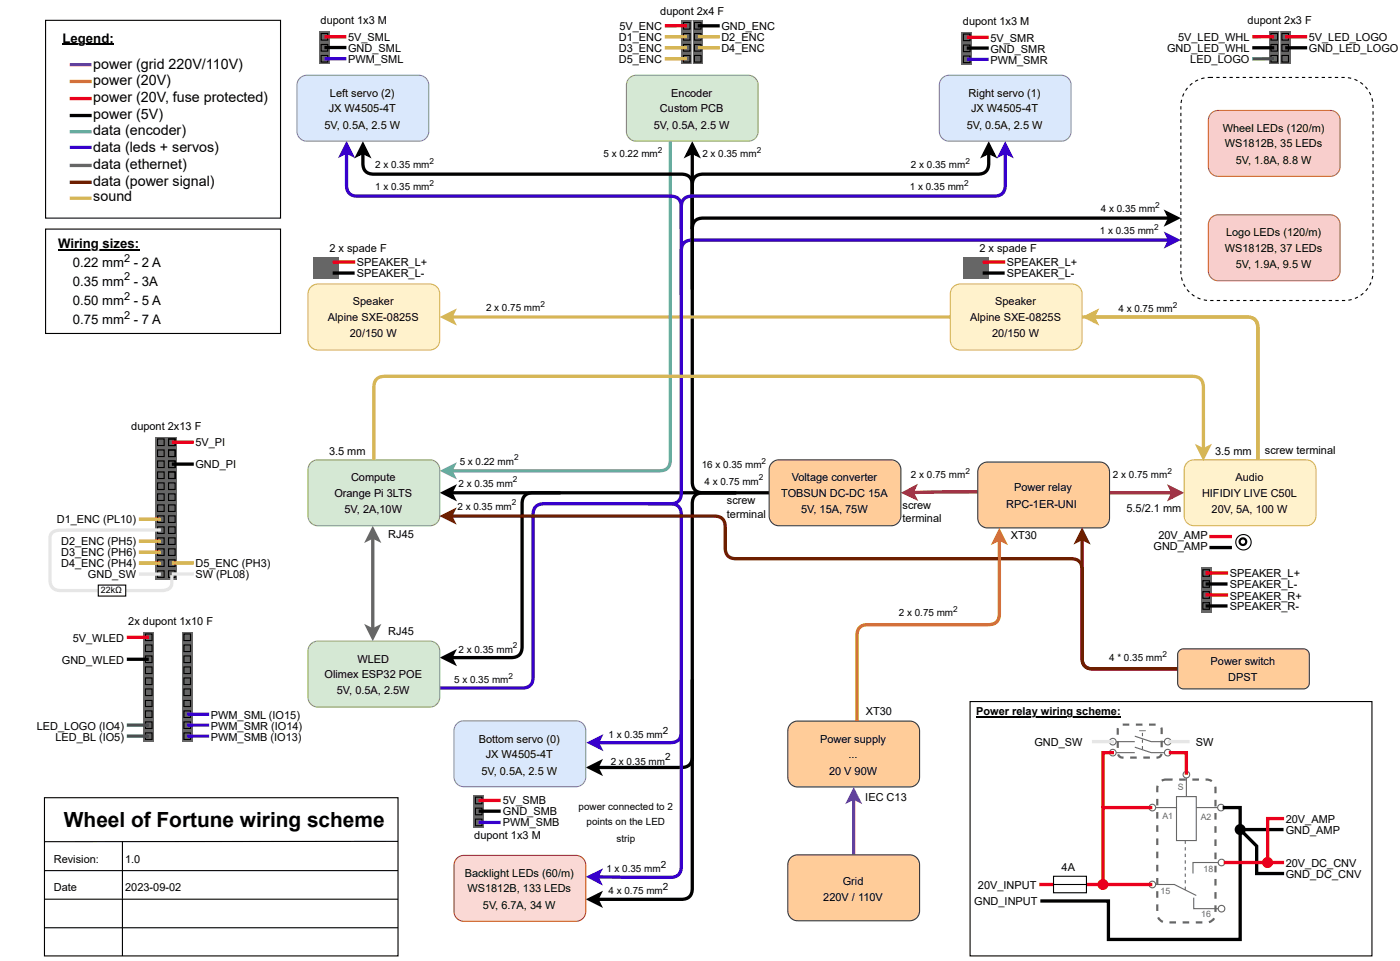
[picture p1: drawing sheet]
<svg xmlns="http://www.w3.org/2000/svg" width="324mm" height="222mm" viewBox="0 0 324 222" stroke-linecap="round" stroke-linejoin="round" font-family="sans-serif">
<path d="M224.2 162h92.8v58.7h-92.8z" fill="none" stroke="#000" stroke-width=".25"/>
<circle cx="286.6" cy="191.6" r="1.27" fill="#000"/>
<g fill="#666">
<path d="M262.5 167.1h1.5v.5h-1.5zM265.5 167.1h1.5v.5h-1.5zM268.1 168.1l.5-.2 .1 1.6h-.5zM268.2 171h.5v1.6h-.5zM267.2 174.7h.1a.81 .81 0 0 0 .9-.7l.5 .1a1.28 1.28 0 0 1-1.5 1.1zM264.2 174.7h1.5v.5h-1.5zM261.2 174.7h1.5v.5h-1.5zM258.1 174.3l.5-.2a.87 .87 0 0 0 1 .6v.5h-.5l-.6-.3zM258 171.2h.5v1.5h-.5zM258.1 168.1l.5 .1-.1 1.5h-.5zM259.4 167.1h1.6v.5h-1.6z"/>
<path d="M272.5 179.8h1.5v.5h-1.5zM275.5 179.8h1.6v.5h-1.6zM278.6 179.8l.9 .1 .7 .3-.3 .4-.5-.2-.8-.1zM280.6 181.7l.5-.1v1.6h-.5zM280.6 184.7h.5v1.5h-.5zM280.6 187.7h.5v1.6h-.5zM280.6 190.8h.5v1.5h-.5zM280.6 193.8h.5v1.6h-.5zM280.6 196.9h.5v1.5h-.5zM280.6 199.9h.5v1.5h-.5zM280.6 203h.5v1.5h-.5zM280.6 206h.5v1.5h-.5zM280.6 209.1h.5v1.5h-.5zM279.3 212.7l.6-.3 .5-.5 .4 .3-1 .9-.4 .1zM276.3 212.7h1.5v.6h-1.5zM273.3 212.7h1.5v.6h-1.5zM270.2 212.7h1.6v.6h-1.6zM267.4 212l.4-.3 .4 .6 .6 .3-.2 .5-.7-.4zM267.2 208.8h.5v1.6h-.5zM267.2 205.8h.5v1.5h-.5zM267.2 202.7h.5v1.6h-.5zM267.2 199.7h.5v1.5h-.5zM267.2 196.7h.5v1.5h-.5zM267.2 193.6h.5v1.5h-.5zM267.2 190.6h.5v1.5h-.5zM267.2 187.5h.5v1.5h-.5zM267.2 184.5h.5v1.5h-.5zM267.3 181.4l.5 .1-.1 1.5h-.5zM268.3 180l.9-.2h1.8v.5h-1.9l-.5 .2z"/>
</g>
<path d="M10.3 184.2h81.7v36.5h-81.7z" fill="#fff"/>
<path d="M10.3 184.2h81.7v36.5h-81.7z" fill="none" stroke="#000" stroke-width=".25"/>
<path d="M10.5 4.7h54.3v45.7h-54.3z" fill="#fff"/>
<g fill="none" stroke="#000" stroke-width=".25">
<path d="M10.5 4.7h54.3v45.7h-54.3z"/>
<circle cx="287.3" cy="125.2" r="1.78"/>
</g>
<path d="M225.9 113.6l-15.2 .1" fill="none" stroke="#a50040" stroke-width=".76" stroke-linecap="butt"/>
<path d="M209 113.8l2.3-1.2-.6 1.1 .6 1.2z" fill="#a50040"/>
<path d="M209 113.8l2.3-1.2-.6 1.1 .6 1.2z" fill="none" stroke="#a50040" stroke-width=".76" stroke-linecap="butt"/>
<path d="M182.7 167.2l.8-.5 .8-.2h25.9a2.28 2.28 0 0 1 2.3 2.3v10.6a2.28 2.28 0 0 1-2.3 2.3h-25.9a2.28 2.28 0 0 1-2.3-2.3l.1-10.8 .2-.8z" fill="#fc9"/>
<path d="M182.7 167.2l.8-.5 .8-.2h25.9a2.28 2.28 0 0 1 2.3 2.3v10.6a2.28 2.28 0 0 1-2.3 2.3h-25.9a2.28 2.28 0 0 1-2.3-2.3l.1-10.8 .2-.8z" fill="none" stroke="#36393d" stroke-width=".25"/>
<path d="M271.1 113.8h-14.7" fill="none" stroke="#a50040" stroke-width=".76" stroke-linecap="butt"/>
<path d="M270.5 112.7l2.3 1.1-2.3 1.1 .6-1.1z" fill="#a50040"/>
<path d="M270.5 112.7l2.3 1.1-2.3 1.1 .6-1.1z" fill="none" stroke="#a50040" stroke-width=".76" stroke-linecap="butt"/>
<path d="M160 33.5l1.1 2.2-1.1-.5-1.2 .5zM160 35.2v76.1a2.25 2.25 0 0 0 2.5 2.5h7.6h-7.6a2.25 2.25 0 0 0-2.5 2.5v88.8a2.25 2.25 0 0 1-2.6 2.6h-19.5M102.5 113.8l2.2-1.1-.5 1.1 .5 1.1zM104.2 113.8h73.5M136.2 207.7l2.3-1.2-.6 1.2 .6 1.1z" fill="none" stroke="#000" stroke-width=".76" stroke-linecap="butt"/>
<path d="M160 33.5l1.1 2.2-1.1-.5-1.2 .5zM102.5 113.8l2.2-1.1-.5 1.1 .5 1.1zM136.2 207.7l2.3-1.2-.6 1.2 .6 1.1z" fill="#000"/>
<path d="M178.4 106.9l.7-.5 .9-.2h25.9a2.28 2.28 0 0 1 2.3 2.3v10.6a2.28 2.28 0 0 1-2.3 2.3h-25.9a2.28 2.28 0 0 1-2.3-2.3v-10.8l.3-.8z" fill="#fc9"/>
<path d="M178.4 106.9l.7-.5 .9-.2h25.9a2.28 2.28 0 0 1 2.3 2.3v10.6a2.28 2.28 0 0 1-2.3 2.3h-25.9a2.28 2.28 0 0 1-2.3-2.3v-10.8l.3-.8z" fill="none" stroke="#36393d" stroke-width=".25"/>
<path d="M252.6 73.2h35.5a2.25 2.25 0 0 1 2.5 2.5v30.5" fill="none" stroke="#d6b656" stroke-width=".76" stroke-linecap="butt"/>
<path d="M250.9 73.2l2.3-1.1-.6 1.1 .6 1.1z" fill="#d6b656"/>
<path d="M104.2 73.2h184a2.25 2.25 0 0 1 2.5 2.5v30.6M250.9 73.2l2.3-1.1-.6 1.1 .6 1.1z" fill="none" stroke="#d6b656" stroke-width=".76" stroke-linecap="butt"/>
<path d="M102.5 73.2l2.2-1.1-.5 1.1 .5 1.1z" fill="#d6b656"/>
<path d="M102.5 73.2l2.2-1.1-.5 1.1 .5 1.1z" fill="none" stroke="#d6b656" stroke-width=".76" stroke-linecap="butt"/>
<path d="M274.3 106.9l.8-.5 .8-.2h25.9a2.28 2.28 0 0 1 2.3 2.3v10.6a2.28 2.28 0 0 1-2.3 2.3h-25.9a2.28 2.28 0 0 1-2.3-2.3v-10.8l.3-.8z" fill="#fff2cc"/>
<path d="M274.3 106.9l.8-.5 .8-.2h25.9a2.28 2.28 0 0 1 2.3 2.3v10.6a2.28 2.28 0 0 1-2.3 2.3h-25.9a2.28 2.28 0 0 1-2.3-2.3v-10.8l.3-.8z" fill="none" stroke="#d6b656" stroke-width=".25"/>
<path d="M154.9 32.6v73.6a2.25 2.25 0 0 1-2.5 2.5h-48.2" fill="none" stroke="#67ab9f" stroke-width=".76" stroke-linecap="butt"/>
<path d="M102.5 108.7l2.2-1.1-.5 1.1 .5 1.2z" fill="#67ab9f"/>
<path d="M102.5 108.7l2.2-1.1-.5 1.1 .5 1.2z" fill="none" stroke="#67ab9f" stroke-width=".76" stroke-linecap="butt"/>
<path d="M86.1 124v21.5" fill="none" stroke="#666" stroke-width=".76" stroke-linecap="butt"/>
<path d="M86.1 122.3l1.2 2.2-1.2-.5-1.1 .5z" fill="#666"/>
<path d="M86.1 122.3l1.2 2.2-1.2-.5-1.1 .5z" fill="none" stroke="#666" stroke-width=".76" stroke-linecap="butt"/>
<path d="M85 144.9l1.1 .6 1.2-.6-1.2 2.3z" fill="#666"/>
<path d="M85 144.9l1.1 .6 1.2-.6-1.2 2.3z" fill="none" stroke="#666" stroke-width=".76" stroke-linecap="butt"/>
<path d="M71.8 106.9l.8-.5 .9-.2h25.8a2.28 2.28 0 0 1 2.3 2.3v10.6a2.28 2.28 0 0 1-2.3 2.3h-25.8a2.28 2.28 0 0 1-2.3-2.3v-10.8l.2-.8z" fill="#d5e8d4"/>
<path d="M71.8 106.9l.8-.5 .9-.2h25.8a2.28 2.28 0 0 1 2.3 2.3v10.6a2.28 2.28 0 0 1-2.3 2.3h-25.8a2.28 2.28 0 0 1-2.3-2.3v-10.8l.2-.8z" fill="none" stroke="#82b366" stroke-width=".25"/>
<path d="M129.5 113.8h-6.3a2.25 2.25 0 0 0-2.6 2.5v33a2.25 2.25 0 0 1-2.5 2.6h-13.9M102.5 151.9l2.2-1.2-.5 1.2 .5 1.1z" fill="none" stroke="#000" stroke-width=".76" stroke-linecap="butt"/>
<path d="M102.5 151.9l2.2-1.2-.5 1.2 .5 1.1z" fill="#000"/>
<path d="M101.7 158.9h18.9a2.25 2.25 0 0 0 2.6-2.6v-37.4a2.25 2.25 0 0 1 2.5-2.6h29.2a2.25 2.25 0 0 1 2.5 2.6v50.1a2.25 2.25 0 0 1-2.5 2.5h-16.9" fill="none" stroke="#3700cc" stroke-width=".76" stroke-linecap="butt"/>
<path d="M136.3 171.5l2.3-1.1-.6 1.1 .6 1.1z" fill="#3700cc"/>
<path d="M136.3 171.5l2.3-1.1-.6 1.1 .6 1.1z" fill="none" stroke="#3700cc" stroke-width=".76" stroke-linecap="butt"/>
<path d="M71.8 148.7l.8-.5 .9-.2h25.8a2.28 2.28 0 0 1 2.3 2.3v10.7a2.28 2.28 0 0 1-2.3 2.3h-25.8a2.28 2.28 0 0 1-2.3-2.3v-10.8l.2-.9z" fill="#d5e8d4"/>
<path d="M71.8 148.7l.8-.5 .9-.2h25.8a2.28 2.28 0 0 1 2.3 2.3v10.7a2.28 2.28 0 0 1-2.3 2.3h-25.8a2.28 2.28 0 0 1-2.3-2.3v-10.8l.2-.9z" fill="none" stroke="#82b366" stroke-width=".25"/>
<path d="M160 156.9v17.8a2.25 2.25 0 0 1-2.6 2.5h-19.5M136.2 177.2l2.3-1.1-.6 1.1 .6 1.2z" fill="none" stroke="#000" stroke-width=".76" stroke-linecap="butt"/>
<path d="M136.2 177.2l2.3-1.1-.6 1.1 .6 1.2z" fill="#000"/>
<path d="M105.6 167.1l.7-.5 .9-.2h25.9a2.28 2.28 0 0 1 2.3 2.3v10.7a2.28 2.28 0 0 1-2.3 2.3h-25.9a2.28 2.28 0 0 1-2.3-2.3v-10.8l.3-.9z" fill="#dae8fc"/>
<path d="M105.6 167.1l.7-.5 .9-.2h25.9a2.28 2.28 0 0 1 2.3 2.3v10.7a2.28 2.28 0 0 1-2.3 2.3h-25.9a2.28 2.28 0 0 1-2.3-2.3v-10.8l.3-.9z" fill="none" stroke="#6c8ebf" stroke-width=".25"/>
<path d="M83.9 33.5l1.1 2.2-1.1-.5-1.2 .5zM83.9 35.2a5.9 5.9 0 0 0 .4 4.2 2.43 2.43 0 0 0 2.1 .8h71a2.25 2.25 0 0 1 2.6 2.6v10.1" fill="none" stroke="#000" stroke-width=".76" stroke-linecap="butt"/>
<path d="M83.9 33.5l1.1 2.2-1.1-.5-1.2 .5z" fill="#000"/>
<path d="M80.1 35.1v7.7a2.25 2.25 0 0 0 2.5 2.5h72.3a2.25 2.25 0 0 1 2.5 2.5v66a2.25 2.25 0 0 1-2.5 2.5h-5.1" fill="none" stroke="#3700cc" stroke-width=".76" stroke-linecap="butt"/>
<path d="M80.1 33.4l1.1 2.3-1.1-.6-1.2 .6z" fill="#3700cc"/>
<path d="M80.1 33.4l1.1 2.3-1.1-.6-1.2 .6z" fill="none" stroke="#3700cc" stroke-width=".76" stroke-linecap="butt"/>
<path d="M69.3 18l.7-.4 .9-.2h25.9a2.28 2.28 0 0 1 2.3 2.3v10.6a2.28 2.28 0 0 1-2.3 2.3h-25.9a2.28 2.28 0 0 1-2.3-2.3v-10.8l.3-.8z" fill="#dae8fc"/>
<path d="M69.3 18l.7-.4 .9-.2h25.9a2.28 2.28 0 0 1 2.3 2.3v10.6a2.28 2.28 0 0 1-2.3 2.3h-25.9a2.28 2.28 0 0 1-2.3-2.3v-10.8l.3-.8z" fill="none" stroke="#6c8ebf" stroke-width=".25"/>
<path d="M228.5 33.5l1.1 2.2-1.1-.5-1.2 .5zM228.5 35.2a5.9 5.9 0 0 1-.5 4.2 2.43 2.43 0 0 1-2.1 .8h-63.4a2.25 2.25 0 0 0-2.5 2.6v10.1" fill="none" stroke="#000" stroke-width=".76" stroke-linecap="butt"/>
<path d="M228.5 33.5l1.1 2.2-1.1-.5-1.2 .5z" fill="#000"/>
<path d="M232.3 35.2v7.6a2.25 2.25 0 0 1-2.6 2.5h-69.7a2.25 2.25 0 0 0-2.6 2.5v5.1" fill="none" stroke="#3700cc" stroke-width=".76" stroke-linecap="butt"/>
<path d="M232.3 33.5l1.1 2.2-1.1-.5-1.2 .5z" fill="#3700cc"/>
<path d="M232.3 33.5l1.1 2.2-1.1-.5-1.2 .5z" fill="none" stroke="#3700cc" stroke-width=".76" stroke-linecap="butt"/>
<path d="M217.7 18l.8-.4 .8-.2h25.9a2.28 2.28 0 0 1 2.3 2.3v10.6a2.28 2.28 0 0 1-2.3 2.3h-25.9a2.28 2.28 0 0 1-2.2-2.3v-10.8l.2-.8z" fill="#dae8fc"/>
<path d="M217.7 18l.8-.4 .8-.2h25.9a2.28 2.28 0 0 1 2.3 2.3v10.6a2.28 2.28 0 0 1-2.3 2.3h-25.9a2.28 2.28 0 0 1-2.2-2.3v-10.8l.2-.8z" fill="none" stroke="#6c8ebf" stroke-width=".25"/>
<path d="M270.3 55.4h-110.3a2.25 2.25 0 0 0-2.6 2.6v10.1" fill="none" stroke="#3700cc" stroke-width=".76" stroke-linecap="butt"/>
<path d="M269.7 54.3l2.3 1.1-2.3 1.2 .6-1.2z" fill="#3700cc"/>
<path d="M269.7 54.3l2.3 1.1-2.3 1.2 .6-1.2zM157.4 156.9v43.2a2.25 2.25 0 0 1-2.5 2.5l-17-.1" fill="none" stroke="#3700cc" stroke-width=".76" stroke-linecap="butt"/>
<path d="M136.2 202.5l2.3-1.1-.6 1.1 .6 1.1z" fill="#3700cc"/>
<path d="M136.2 202.5l2.3-1.1-.6 1.1 .6 1.1z" fill="none" stroke="#3700cc" stroke-width=".76" stroke-linecap="butt"/>
<path d="M105.6 198.2l.7-.5 .9-.2h25.9a2.28 2.28 0 0 1 2.3 2.3v10.7a2.28 2.28 0 0 1-2.3 2.2h-25.9a2.28 2.28 0 0 1-2.3-2.2v-10.8l.3-.9z" fill="#fad9d5"/>
<path d="M105.6 198.2l.7-.5 .9-.2h25.9a2.28 2.28 0 0 1 2.3 2.3v10.7a2.28 2.28 0 0 1-2.3 2.2h-25.9a2.28 2.28 0 0 1-2.3-2.2v-10.8l.3-.9z" fill="none" stroke="#ae4132" stroke-width=".25"/>
<path d="M197.3 184.3v13.1" fill="none" stroke="#c0c" stroke-width=".76" stroke-linecap="butt"/>
<path d="M197.3 182.6l1.1 2.3-1.1-.6-1.2 .6z" fill="#c0c"/>
<path d="M197.3 182.6l1.1 2.3-1.1-.6-1.2 .6z" fill="none" stroke="#c0c" stroke-width=".76" stroke-linecap="butt"/>
<path d="M182.7 198.1l.8-.5 .8-.2h25.9a2.28 2.28 0 0 1 2.3 2.3v10.6a2.28 2.28 0 0 1-2.3 2.3h-25.9a2.28 2.28 0 0 1-2.3-2.3l.1-10.8 .2-.8z" fill="#fc9"/>
<path d="M182.7 198.1l.8-.5 .8-.2h25.9a2.28 2.28 0 0 1 2.3 2.3v10.6a2.28 2.28 0 0 1-2.3 2.3h-25.9a2.28 2.28 0 0 1-2.3-2.3l.1-10.8 .2-.8z" fill="none" stroke="#36393d" stroke-width=".25"/>
<path d="M145.4 18l.8-.4 .8-.2h25.9a2.28 2.28 0 0 1 2.3 2.3v10.6a2.28 2.28 0 0 1-2.3 2.3h-25.9a2.28 2.28 0 0 1-2.3-2.3l.1-10.8 .2-.8z" fill="#d5e8d4"/>
<path d="M145.4 18l.8-.4 .8-.2h25.9a2.28 2.28 0 0 1 2.3 2.3v10.6a2.28 2.28 0 0 1-2.3 2.3h-25.9a2.28 2.28 0 0 1-2.3-2.3l.1-10.8 .2-.8z" fill="none" stroke="#82b366" stroke-width=".25"/>
<path d="M10.5 52.9h54.3v24.1h-54.3z" fill="#fff"/>
<path d="M10.5 52.9h54.3v24.1h-54.3zM13.4 57.7h18.8" fill="none" stroke="#000" stroke-width=".25"/>
<path d="M71.8 66.3l.8-.5 .9-.2h25.8a2.28 2.28 0 0 1 2.3 2.3v10.6a2.28 2.28 0 0 1-2.3 2.3h-25.8a2.28 2.28 0 0 1-2.3-2.3v-10.8l.2-.8z" fill="#fff2cc"/>
<path d="M71.8 66.3l.8-.5 .9-.2h25.8a2.28 2.28 0 0 1 2.3 2.3v10.6a2.28 2.28 0 0 1-2.3 2.3h-25.8a2.28 2.28 0 0 1-2.3-2.3v-10.8l.2-.8z" fill="none" stroke="#d6b656" stroke-width=".25"/>
<path d="M220.3 66.3l.7-.5 .9-.2h25.9a2.28 2.28 0 0 1 2.2 2.3v10.6a2.28 2.28 0 0 1-2.2 2.3h-25.9a2.28 2.28 0 0 1-2.3-2.3v-10.8l.2-.8z" fill="#fff2cc"/>
<path d="M220.3 66.3l.7-.5 .9-.2h25.9a2.28 2.28 0 0 1 2.2 2.3v10.6a2.28 2.28 0 0 1-2.2 2.3h-25.9a2.28 2.28 0 0 1-2.3-2.3v-10.8l.2-.8z" fill="none" stroke="#d6b656" stroke-width=".25"/>
<g fill="#666">
<path d="M73.7 7.2h2.5v7.6h-2.5z"/>
<path d="M157.4 4.7h5.1v10.1h-5.1z"/>
</g>
<path d="M160 4.7v10.1" fill="none" stroke="#fff" stroke-width=".25"/>
<g fill="#666">
<path d="M35.9 100.9h5.1v32.9h-5.1z"/>
<path d="M33.1 145.9h2.5v25.4h-2.5z"/>
</g>
<path d="M33.6 146.4h1.5v1.5h-1.5zM33.6 148.9h1.5v1.6h-1.5zM33.6 151.5h1.5v1.5h-1.5zM33.6 154h1.5v1.5h-1.5zM33.6 156.5h1.5v1.6h-1.5zM33.6 159.1h1.5v1.5h-1.5zM33.6 161.7h1.5v1.4h-1.5zM33.6 164.2h1.5v1.5h-1.5zM33.6 166.7h1.5v1.5h-1.5zM33.6 169.2h1.5v1.6h-1.5z" fill="none" stroke="#000" stroke-width=".25"/>
<path d="M29.3 147.2h5.1" fill="none" stroke="#f00" stroke-width=".76" stroke-linecap="butt"/>
<path d="M29.3 152.2h5.1" fill="none" stroke="#000" stroke-width=".76" stroke-linecap="butt"/>
<path d="M29.3 167.5h5.1M29.3 170h5.1" fill="none" stroke="#00994d" stroke-width=".76" stroke-linecap="butt"/>
<path d="M42 145.9h2.5v25.4h-2.5z" fill="#666"/>
<g fill="none" stroke="#000" stroke-width=".25">
<path d="M74.2 7.7h1.5v1.6h-1.5zM74.2 10.3h1.5v1.5h-1.5zM74.2 12.8h1.5v1.5h-1.5zM157.9 5.2h1.6v1.5h-1.6zM157.9 7.7h1.6v1.6h-1.6zM157.9 10.3h1.6v1.5h-1.6zM157.9 12.8h1.6v1.5h-1.6zM160.5 5.2h1.5v1.5h-1.5zM160.5 7.7h1.5v1.6h-1.5zM160.5 10.3h1.5v1.5h-1.5zM160.5 12.8h1.5v1.5h-1.5zM36.4 111.5h1.5v1.5h-1.5z"/>
<path d="M36.4 114h1.5v1.6h-1.5zM36.4 116.6h1.5v1.5h-1.5zM36.4 119.1h1.5v1.5h-1.5zM36.4 101.4h1.5v1.5h-1.5zM36.4 103.9h1.5v1.5h-1.5zM36.4 106.4h1.5v1.6h-1.5zM36.4 109h1.5v1.5h-1.5zM38.9 101.4h1.6v1.5h-1.6zM38.9 103.9h1.6v1.5h-1.6zM38.9 106.4h1.6v1.6h-1.6zM38.9 109h1.6v1.5h-1.6zM38.9 111.5h1.6v1.5h-1.6z"/>
<path d="M38.9 114h1.6v1.6h-1.6zM38.9 116.6h1.6v1.5h-1.6zM38.9 119.1h1.6v1.5h-1.6zM36.4 121.7h1.5v1.5h-1.5zM36.4 124.2h1.5v1.5h-1.5zM36.4 126.7h1.5v1.6h-1.5zM36.4 129.3h1.5v1.5h-1.5zM36.4 131.8h1.5v1.5h-1.5zM38.9 121.7h1.6v1.5h-1.6zM38.9 124.2h1.6v1.5h-1.6zM38.9 126.7h1.6v1.6h-1.6zM38.9 129.3h1.6v1.5h-1.6z"/>
<path d="M38.9 131.8h1.6v1.5h-1.6zM42.5 146.4h1.5v1.5h-1.5zM42.5 148.9h1.5v1.6h-1.5zM42.5 151.5h1.5v1.5h-1.5zM42.5 154h1.5v1.5h-1.5zM42.5 156.5h1.5v1.6h-1.5zM42.5 159.1h1.5v1.5h-1.5zM42.5 161.7h1.5v1.4h-1.5zM42.5 164.2h1.5v1.5h-1.5zM42.5 166.7h1.5v1.5h-1.5zM42.5 169.2h1.5v1.6h-1.5z"/>
</g>
<path d="M75 13.6h5M43.3 170h5M43.3 167.4h5M43.3 164.9h5" fill="none" stroke="#33f" stroke-width=".76" stroke-linecap="butt"/>
<path d="M80 8.5h-5M158.7 5.9l-5.1 .1M39.7 102.1h5.1" fill="none" stroke="#f00" stroke-width=".76" stroke-linecap="butt"/>
<path d="M75 11h5M161.2 6h5.1M39.7 107.2h5.1" fill="none" stroke="#000" stroke-width=".76" stroke-linecap="butt"/>
<path d="M153.6 8.5h5.1M158.7 11h-5.1M158.7 13.6h-5.1M161.2 8.5h5.1M161.2 11h5.1M32.1 119.9h5.1M32.1 125h5.1M32.1 127.5h5.1M32.1 130h5.1M39.7 130h5.1" fill="none" stroke="#cc0" stroke-width=".76" stroke-linecap="butt"/>
<path d="M222.1 7.4h2.6v7.6h-2.6z" fill="#666"/>
<path d="M222.6 7.9h1.6v1.5h-1.6zM222.6 10.4h1.6v1.5h-1.6zM222.6 12.9h1.6v1.6h-1.6z" fill="none" stroke="#000" stroke-width=".25"/>
<path d="M228.5 8.6h-5.1" fill="none" stroke="#f00" stroke-width=".76" stroke-linecap="butt"/>
<path d="M223.4 11.1h5.1" fill="none" stroke="#000" stroke-width=".76" stroke-linecap="butt"/>
<path d="M223.4 13.7h5.1" fill="none" stroke="#33f" stroke-width=".76" stroke-linecap="butt"/>
<path d="M109.4 183.6h2.5v7.6h-2.5z" fill="#666"/>
<path d="M109.9 184.1h1.5v1.5h-1.5zM109.9 186.6h1.5v1.5h-1.5zM109.9 189.2h1.5v1.5h-1.5z" fill="none" stroke="#000" stroke-width=".25"/>
<path d="M115.7 184.8h-5.1" fill="none" stroke="#f00" stroke-width=".76" stroke-linecap="butt"/>
<path d="M110.6 187.3h5.1" fill="none" stroke="#000" stroke-width=".76" stroke-linecap="butt"/>
<path d="M110.6 189.9h5.1" fill="none" stroke="#33f" stroke-width=".76" stroke-linecap="butt"/>
<path d="M293.2 7.2h5.1v7.6h-5.1z" fill="#666"/>
<path d="M295.7 7.2v7.6" fill="none" stroke="#fff" stroke-width=".25"/>
<path d="M293.7 7.7h1.5v1.6h-1.5zM293.7 10.3h1.5v1.5h-1.5zM293.7 12.8h1.5v1.5h-1.5zM296.2 7.7h1.5v1.6h-1.5zM296.2 10.3h1.5v1.5h-1.5zM296.2 12.8h1.5v1.5h-1.5z" fill="none" stroke="#000" stroke-width=".25"/>
<path d="M294.4 8.5h-5M297 8.5h5.1" fill="none" stroke="#f00" stroke-width=".76" stroke-linecap="butt"/>
<path d="M289.4 11h5M297 11h5.1M269.7 49.2l2.3 1.2-2.3 1.1 .6-1.1zM270.3 50.4h-107.8a2.25 2.25 0 0 0-2.5 2.5v14" fill="none" stroke="#000" stroke-width=".76" stroke-linecap="butt"/>
<path d="M294.4 13.6h-5" fill="none" stroke="#00994d" stroke-width=".76" stroke-linecap="butt"/>
<g fill="#000">
<path d="M269.7 49.2l2.3 1.2-2.3 1.1 .6-1.1z"/>
<path d="M281.1 17.8h.7v.2h-.7zM282.6 17.8h.7v.2h-.7zM284.1 17.8h.8v.2h-.8zM285.6 17.8h.8v.2h-.8zM287.2 17.8h.7v.2h-.7zM288.7 17.8h.7v.2h-.7zM290.2 17.8h.8v.2h-.8zM291.7 17.8h.8v.2h-.8zM293.2 17.8h.8v.2h-.8zM294.8 17.8h.7v.2h-.7zM296.3 17.8h.7v.2h-.7zM297.8 17.8h.8v.2h-.8zM299.3 17.8h.8v.2h-.8zM300.9 17.8h.7v.2h-.7zM302.4 17.8h.7v.2h-.7zM303.9 17.8h.8v.2h-.8zM305.4 17.8h.8v.2h-.8zM306.9 17.8h.8v.2h-.8zM308.5 17.8h.7v.2h-.7zM310 17.8h.7v.2h-.7zM311.5 17.8l.8 .2-.1 .2-.7-.1zM313 18.2l.7 .3-.1 .2-.7-.3zM314.4 18.9l.6 .5-.1 .2-.6-.5zM315.4 20.1l.2-.2 .5 .7-.2 .1zM316.3 21.3l.2-.1 .4 .7-.3 .1zM316.9 22.7h.2l.2 .7-.2 .1zM317.1 24.2h.3v.7h-.2zM317.2 25.7h.2v.8h-.2zM317.2 27.2h.2v.8h-.2zM317.2 28.7h.2v.8h-.2zM317.2 30.3h.2v.7h-.2zM317.2 31.8h.2v.7h-.2zM317.2 33.3h.2v.8h-.2zM317.2 34.8h.2v.8h-.2zM317.2 36.4h.2v.7h-.2zM317.2 37.9h.2v.7h-.2zM317.2 39.4h.2v.8h-.2zM317.2 40.9h.2v.8h-.2zM317.2 42.4h.2v.8h-.2zM317.2 44h.2v.7h-.2zM317.2 45.5h.2v.7h-.2zM317.2 47h.2v.8h-.2zM317.2 48.5h.2v.8h-.2zM317.2 50.1h.2v.7h-.2zM317.2 51.6h.2v.7h-.2zM317.2 53.1h.2v.8h-.2zM317.2 54.6h.2v.8h-.2zM317.2 56.1h.2v.8h-.2zM317.2 57.7h.2v.7h-.2zM317.2 59.2h.2v.8h-.2zM317.2 60.7h.2v.8h-.2zM317.2 62.2h.2v.8h-.3zM317.1 63.7h.2l-.1 .8-.3-.1zM316.7 65.2l.2 .1-.3 .7-.2-.1zM316 66.5l.2 .1-.5 .7-.2-.2zM314.4 68.1l.6-.5 .1 .2-.6 .5zM313 68.8l.7-.3 .1 .2-.7 .3zM311.6 69.2l.7-.2 .1 .3-.8 .1zM310.1 69.3h.7l.1 .2h-.8zM308.6 69.3h.7v.2h-.7zM307.1 69.3h.7v.2h-.7zM305.5 69.3h.8v.2h-.8zM304 69.3h.8v.2h-.8zM302.5 69.3h.7v.2h-.7zM301 69.3h.7v.2h-.7zM299.4 69.3h.8v.2h-.8zM297.9 69.3h.8v.2h-.8zM296.4 69.3h.8v.2h-.8zM294.9 69.3h.7v.2h-.7zM293.4 69.3h.7v.2h-.7zM291.8 69.3h.8v.2h-.8zM290.3 69.3h.8v.2h-.8zM288.8 69.3h.7v.2h-.7zM287.3 69.3h.7v.2h-.7zM285.7 69.3h.8v.2h-.8zM284.2 69.3h.8v.2h-.8zM282.7 69.3h.8v.2h-.8zM281.2 69.3h.7v.2h-.7zM279.7 69.3h.7v.2h-.7zM278.2 69.1l.7 .1v.3l-.8-.1zM276.7 68.6l.7 .3v.3l-.8-.3zM275.5 67.8l.6 .5-.1 .2-.7-.5zM274.2 66.9l.2-.1 .5 .5-.2 .2zM273.4 65.6l.2-.1 .4 .6-.2 .2zM272.9 64.1l.2-.1 .2 .8-.2 .1zM272.8 62.6h.2v.7h-.2zM272.8 61.1h.2v.7h-.2zM272.8 59.5h.2v.8h-.2zM272.8 58h.2v.8h-.2zM272.8 56.5h.2v.8h-.2zM272.8 55h.2v.7h-.2zM272.8 53.4h.2v.8h-.2zM272.8 51.9h.2v.8h-.2zM272.8 50.4h.2v.8h-.2zM272.8 48.9h.2v.7h-.2zM272.8 47.4h.2v.7h-.2zM272.8 45.8h.2v.8h-.2zM272.8 44.3h.2v.8h-.2zM272.8 42.8h.2v.8h-.2zM272.8 41.3h.2v.7h-.2zM272.8 39.7h.2v.8h-.2zM272.8 38.2h.2v.8h-.2zM272.8 36.7h.2v.8h-.2zM272.8 35.2h.2v.7h-.2zM272.8 33.7h.2v.7h-.2zM272.8 32.1h.2v.8h-.2zM272.8 30.6h.2v.8h-.2zM272.8 29.1h.2v.8h-.2zM272.8 27.6h.2v.7h-.2zM272.8 26h.2v.8h-.2zM272.8 24.5h.2v.8h-.2zM272.9 23l.3 .1-.2 .7h-.2zM273.5 21.5l.2 .1-.3 .7-.2-.1zM274.3 20.2l.2 .2-.4 .6-.3-.2zM274.9 19.6l.6-.5 .1 .2-.6 .5zM276.1 18.7l.7-.4 .1 .3-.7 .3zM277.5 18.1l.8-.2 .1 .2-.8 .2zM279.1 17.8h1.2v.2h-1.2z"/>
</g>
<path d="M279.9 50.3l.7-.5 .9-.2h25.9a2.28 2.28 0 0 1 2.3 2.3v10.6a2.28 2.28 0 0 1-2.3 2.3h-25.9a2.28 2.28 0 0 1-2.3-2.3v-10.8l.3-.8z" fill="#f8cecc"/>
<path d="M279.9 50.3l.7-.5 .9-.2h25.9a2.28 2.28 0 0 1 2.3 2.3v10.6a2.28 2.28 0 0 1-2.3 2.3h-25.9a2.28 2.28 0 0 1-2.3-2.3v-10.8l.3-.8z" fill="none" stroke="#b85450" stroke-width=".25"/>
<path d="M279.9 26.2l.7-.5 .9-.2h25.9a2.28 2.28 0 0 1 2.3 2.3v10.6a2.28 2.28 0 0 1-2.3 2.3h-25.9a2.28 2.28 0 0 1-2.3-2.3v-10.8l.3-.8z" fill="#f8cecc"/>
<path d="M279.9 26.2l.7-.5 .9-.2h25.9a2.28 2.28 0 0 1 2.3 2.3v10.6a2.28 2.28 0 0 1-2.3 2.3h-25.9a2.28 2.28 0 0 1-2.3-2.3v-10.8l.3-.8z" fill="none" stroke="#b85450" stroke-width=".25"/>
<path d="M72.4 59.2h5.9v5.1h-5.9z" fill="#666"/>
<path d="M76.9 60.5h5.2" fill="none" stroke="#f00" stroke-width=".76" stroke-linecap="butt"/>
<path d="M76.9 63.1h5.1" fill="none" stroke="#000" stroke-width=".76" stroke-linecap="butt"/>
<path d="M277.4 131h2.6v10.5h-2.6z" fill="#666"/>
<path d="M278 131.6h1.5v1.5h-1.5zM278 134.1h1.5v1.5h-1.5zM278 136.6h1.5v1.6h-1.5zM278 139.2h1.5v1.5h-1.5z" fill="none" stroke="#000" stroke-width=".25"/>
<path d="M278.6 132.3h5.2M278.6 137.4h5.2M279.5 123.9h5.2" fill="none" stroke="#f00" stroke-width=".76" stroke-linecap="butt"/>
<path d="M278.6 134.9h5.1M278.6 139.9h5.1M279.5 126.4h5.2" fill="none" stroke="#000" stroke-width=".76" stroke-linecap="butt"/>
<circle cx="287.2" cy="125.1" r=".76" fill="none" stroke="#000" stroke-width=".51"/>
<path d="M226.6 107.4l.8-.5 .8-.2h25.9a2.28 2.28 0 0 1 2.3 2.3v10.6a2.28 2.28 0 0 1-2.3 2.3h-25.9a2.28 2.28 0 0 1-2.3-2.3v-10.8l.3-.8z" fill="#fc9"/>
<path d="M226.6 107.4l.8-.5 .8-.2h25.9a2.28 2.28 0 0 1 2.3 2.3v10.6a2.28 2.28 0 0 1-2.3 2.3h-25.9a2.28 2.28 0 0 1-2.3-2.3v-10.8l.3-.8z" fill="none" stroke="#36393d" stroke-width=".25"/>
<path d="M222.6 59.2h5.9v5.1h-5.9z" fill="#666"/>
<path d="M227.1 60.5h5.2" fill="none" stroke="#f00" stroke-width=".76" stroke-linecap="butt"/>
<path d="M227.1 63.1h5.1" fill="none" stroke="#000" stroke-width=".76" stroke-linecap="butt"/>
<path d="M32.1 132.6h5.1M37.2 122.4h-23.1a2.06 2.06 0 0 0-2.6 1.9v6.3a13.7 13.7 0 0 0 .3 4.5 2.17 2.17 0 0 0 2.3 1.3h23.1a2.32 2.32 0 0 0 2.4-1.3l.1-2.3M39.7 132.5h5.1" fill="none" stroke="#e6e6e6" stroke-width=".76" stroke-linecap="butt"/>
<path d="M22.7 135.1h6.4v2.5h-6.4z" fill="#fff"/>
<path d="M22.7 135.1h6.4v2.5h-6.4z" fill="none" stroke="#000" stroke-width=".25"/>
<path d="M278.1 103.9v-14.5a2.25 2.25 0 0 0-2.6-2.5h-186.6a2.25 2.25 0 0 0-2.5 2.5v16.8" fill="none" stroke="#d6b656" stroke-width=".76" stroke-linecap="butt"/>
<path d="M276.9 103.3l1.2 .6 1.1-.6-1.1 2.3z" fill="#d6b656"/>
<path d="M16.1 45.8h5.1M276.9 103.3l1.2 .6 1.1-.6-1.1 2.3z" fill="none" stroke="#d6b656" stroke-width=".76" stroke-linecap="butt"/>
<path d="M16.1 34h5.1" fill="none" stroke="#33f" stroke-width=".76" stroke-linecap="butt"/>
<path d="M16.1 26.7h5.1" fill="none" stroke="#000" stroke-width=".76" stroke-linecap="butt"/>
<path d="M16.1 22.8h5.1" fill="none" stroke="#b20000" stroke-width=".76" stroke-linecap="butt"/>
<path d="M16.1 30.4h5.1" fill="none" stroke="#67ab9f" stroke-width=".76" stroke-linecap="butt"/>
<path d="M16.1 18.8h5.1" fill="none" stroke="#c60" stroke-width=".76" stroke-linecap="butt"/>
<path d="M16.1 14.9h5.1" fill="none" stroke="#c0c" stroke-width=".76" stroke-linecap="butt"/>
<path d="M16.1 38.2h5.1" fill="none" stroke="#666" stroke-width=".76" stroke-linecap="butt"/>
<path d="M14.5 10.3h11.8" fill="none" stroke="#000" stroke-width=".25"/>
<path d="M250.1 124.3l-.1 27.6a2.25 2.25 0 0 0 2.6 2.6h19.5" fill="none" stroke="#6d1f00" stroke-width=".76" stroke-linecap="butt"/>
<path d="M250.1 122.6l1.1 2.3-1.1-.6-1.2 .6z" fill="#6d1f00"/>
<path d="M104.1 119.2h60.9a2.25 2.25 0 0 1 2.6 2.5v4.8a2.25 2.25 0 0 0 2.5 2.5h77.4a2.25 2.25 0 0 1 2.5 2.6v20.3a2.25 2.25 0 0 0 2.6 2.6h19.5M250.1 122.6l1.1 2.3-1.1-.6-1.2 .6z" fill="none" stroke="#6d1f00" stroke-width=".76" stroke-linecap="butt"/>
<path d="M102.4 119.2l2.3-1.2-.6 1.2 .6 1.1z" fill="#6d1f00"/>
<path d="M102.4 119.2l2.3-1.2-.6 1.2 .6 1.1z" fill="none" stroke="#6d1f00" stroke-width=".76" stroke-linecap="butt"/>
<path d="M272.5 150.2l1-.4h27.7a1.39 1.39 0 0 1 1.4 1.4v6.5a1.39 1.39 0 0 1-1.4 1.4h-27.7a1.39 1.39 0 0 1-1.4-1.4v-6.5z" fill="#fc9"/>
<path d="M272.5 150.2l1-.4h27.7a1.39 1.39 0 0 1 1.4 1.4v6.5a1.39 1.39 0 0 1-1.4 1.4h-27.7a1.39 1.39 0 0 1-1.4-1.4v-6.5z" fill="none" stroke="#36393d" stroke-width=".25"/>
<path d="M230.9 124.5v17.2a2.25 2.25 0 0 1-2.5 2.5h-27.8a2.25 2.25 0 0 0-2.6 2.6v19.7" fill="none" stroke="#c60" stroke-width=".76" stroke-linecap="butt"/>
<path d="M230.9 122.7l1.2 2.3-1.2-.5-1.1 .5z" fill="#c60"/>
<path d="M230.9 122.7l1.2 2.3-1.2-.5-1.1 .5z" fill="none" stroke="#c60" stroke-width=".76" stroke-linecap="butt"/>
<path d="M16.1 42.1h5.1" fill="none" stroke="#6d1f00" stroke-width=".76" stroke-linecap="butt"/>
<path d="M28.3 194.4v26.3M92 194.3l-81.6 .1M10.3 201h81.7M10.3 207.6h81.7M10.3 214.2h81.7" fill="none" stroke="#000" stroke-width=".25"/>
<path d="M271.9 183.9h4.5v10.2h-4.5z" fill="#fff"/>
<g fill="none" stroke="#666" stroke-width=".25">
<path d="M267 186.5h5M271.9 183.9h4.5v10.2h-4.5zM276.4 186.5h5M281.5 199.2h-5.8v2.5M267 204.2h4.4l5 2.6M275.8 207.3v2.5h5.7"/>
<circle cx="266.3" cy="186.5" r=".76"/>
<circle cx="282.1" cy="186.5" r=".76"/>
<circle cx="282.3" cy="199.2" r=".76"/>
<circle cx="266.3" cy="204.2" r=".76"/>
<circle cx="282.3" cy="209.8" r=".76"/>
</g>
<path d="M273.8 204.8h.2v.7h-.2zM273.8 203.2h.2v.8h-.2zM273.8 201.7h.2v.8h-.2zM273.8 200.2h.2v.7h-.2zM273.8 198.7h.2v.7h-.2zM273.8 197.1h.2v.8h-.2zM273.8 195.6h.2v.8h-.2zM273.8 194.1h.2v.8h-.2z" fill="#666"/>
<g fill="none" stroke="#666" stroke-width=".25">
<path d="M257.9 173.8h4.3M257.9 171.3h4.3M262.2 172.5l3.8 1.3h3.1M262.2 170l3.8 1.3h3.1M274.1 179.6v4.3"/>
<circle cx="257.1" cy="173.8" r=".76"/>
<circle cx="257.1" cy="171.3" r=".76"/>
<circle cx="269.8" cy="173.8" r=".76"/>
<circle cx="269.8" cy="171.3" r=".76"/>
<circle cx="274.1" cy="178.9" r=".76"/>
</g>
<path d="M266.3 186.5h-11.4v17.7" fill="none" stroke="#f00" stroke-width=".76" stroke-linecap="butt"/>
<path d="M282.5 186.5h4.1v5.1" fill="none" stroke="#000" stroke-width=".76" stroke-linecap="butt"/>
<path d="M263.9 172.3h.2v.7h-.2zM263.9 170.8h.2v.7h-.2zM263.9 169.2h.2v.8h-.2z" fill="#666"/>
<path d="M263.2 168.7h1.6" fill="none" stroke="#808080" stroke-width=".25"/>
<path d="M257.4 173.8h-2.5v12.7M270.1 173.8h4v5.1M282.8 199.2h13.9M296.7 189h-3.8v10.2h-1.2M256.1 204.2h10.2" fill="none" stroke="#f00" stroke-width=".76" stroke-linecap="butt"/>
<path d="M286.6 191.6l3.8 3.8v6.3h6.3M286.6 191.6v25.3h-30.5v-8.8h-15.7M286.6 191.6h10" fill="none" stroke="#000" stroke-width=".76" stroke-linecap="butt"/>
<path d="M252.3 171.2h5.1M269.8 171.2h5.1" fill="none" stroke="#e6e6e6" stroke-width=".76" stroke-linecap="butt"/>
<circle cx="292.9" cy="199.2" r="1.27" fill="#f00"/>
<path d="M240.1 204.2h16" fill="none" stroke="#f00" stroke-width=".76" stroke-linecap="butt"/>
<circle cx="254.9" cy="204.2" r="1.27" fill="#f00"/>
<path d="M225.6 165.6h33.4" fill="none" stroke="#000" stroke-width=".25"/>
<path d="M243.4 202.3h7.7v3.9h-7.7z" fill="#fff"/>
<path d="M243.4 202.3h7.7v3.9h-7.7zM243.4 204.2h7.7" fill="none" stroke="#000" stroke-width=".25"/>
<text font-size="4.8" x="14.8" y="191.1">Wheel of Fortune wiring scheme</text>
<g font-size="3.3">
<text x="21.6" y="16">power (grid 220V/110V)</text>
<text x="21.6" y="23.6">power (20V, fuse protected)</text>
<text x="21.6" y="19.5">power (20V)</text>
<text x="21.6" y="27.4">power (5V)</text>
<text x="21.6" y="35">data (leds + servos)</text>
<text x="21.6" y="31.2">data (encoder)</text>
<text x="21.6" y="39.1">data (ethernet)</text>
<text x="21.6" y="46.4">sound</text>
<text x="21.6" y="42.9">data (power signal)</text>
</g>
<g font-size="3">
<text x="14.5" y="9.9">Legend:</text>
<text x="13.4" y="57.3">Wiring sizes:</text>
<text x="16.8" y="61.7">0.22 mm</text>
<text x="16.8" y="66">0.35 mm</text>
<text x="30.9" y="61.7">- 2 A</text>
<text x="30.9" y="66">- 3A</text>
<text x="16.8" y="70.5">0.50 mm</text>
<text x="30.9" y="70.5">- 5 A</text>
<text x="16.8" y="74.8">0.75 mm</text>
<text x="30.9" y="74.8">- 7 A</text>
</g>
<g font-size="2.5">
<text x="74.1" y="5.6">dupont 1x3 M</text>
<text x="152.6" y="3.6">dupont 2x4 F</text>
<text x="222.5" y="5.8">dupont 1x3 M</text>
<text x="288.3" y="5.6">dupont 2x3 F</text>
<text x="80.4" y="9.4">5V_SML</text>
<text x="80.4" y="11.9">GND_SML</text>
<text x="143" y="9.4">D1_ENC</text>
<text x="143" y="11.9">D3_ENC</text>
<text x="143.1" y="6.9">5V_ENC</text>
<text x="166.7" y="6.9">GND_ENC</text>
<text x="166.7" y="9.4">D2_ENC</text>
<text x="166.7" y="11.9">D4_ENC</text>
<text x="228.9" y="9.6">5V_SMR</text>
<text x="269.7" y="11.9">GND_LED_WHL</text>
<text x="272.2" y="9.4">5V_LED_WHL</text>
<text x="302.4" y="9.4">5V_LED_LOGO</text>
<text x="302.4" y="11.9">GND_LED_LOGO</text>
<text x="80.4" y="14.5">PWM_SML</text>
<text x="143" y="14.5">D5_ENC</text>
<text x="228.9" y="12.2">GND_SMR</text>
<text x="228.9" y="14.7">PWM_SMR</text>
<text x="275.1" y="14.5">LED_LOGO</text>
<text x="76.3" y="22.3">Left servo (2)</text>
<text x="155.1" y="22.3">Encoder</text>
<text x="223.8" y="22.3">Right servo (1)</text>
<text x="75" y="29.7">5V, 0.5A, 2.5 W</text>
<text x="76" y="25.9">JX W4505-4T</text>
<text x="151.1" y="29.7">5V, 0.5A, 2.5 W</text>
<text x="152.5" y="25.9">Custom PCB</text>
<text x="223.4" y="29.7">5V, 0.5A, 2.5 W</text>
<text x="224.4" y="25.9">JX W4505-4T</text>
<text x="282.5" y="30.4">Wheel LEDs (120/m)</text>
<text x="283" y="34">WS1812B, 35 LEDs</text>
<text x="285.5" y="37.8">5V, 1.8A, 8.8 W</text>
<text x="76.1" y="58.1">2 x spade F</text>
<text x="226.3" y="58.1">2 x spade F</text>
<text x="283" y="58.1">WS1812B, 37 LEDs</text>
<text x="283.3" y="54.6">Logo LEDs (120/m)</text>
<text x="28.7" y="60.4">2</text>
<text x="28.7" y="64.7">2</text>
<text x="82.5" y="61.4">SPEAKER_L+</text>
<text x="82.5" y="63.9">SPEAKER_L-</text>
<text x="232.7" y="61.4">SPEAKER_L+</text>
<text x="232.7" y="63.9">SPEAKER_L-</text>
<text x="285.5" y="61.9">5V, 1.9A, 9.5 W</text>
<text x="28.7" y="69.3">2</text>
<text x="81.5" y="70.5">Speaker</text>
<text x="230" y="70.5">Speaker</text>
<text x="28.7" y="73.6">2</text>
<text x="75.8" y="74.1">Alpine SXE-0825S</text>
<text x="80.8" y="77.9">20/150 W</text>
<text x="224.2" y="74.1">Alpine SXE-0825S</text>
<text x="229.3" y="77.9">20/150 W</text>
<text x="30.3" y="99.2">dupont 2x13 F</text>
<text x="45.2" y="103">5V_PI</text>
<text x="76" y="105">3.5 mm</text>
<text x="280.8" y="105">3.5 mm</text>
<text x="292.3" y="104.8">screw terminal</text>
<text x="45.2" y="108.1">GND_PI</text>
<text x="81.1" y="111.1">Compute</text>
<text x="183" y="111.1">Voltage converter</text>
<text x="234.3" y="113.4">Power relay</text>
<text x="285.5" y="111.1">Audio</text>
<text x="77.3" y="114.7">Orange Pi 3LTS</text>
<text x="79.6" y="118.5">5V, 2A,10W</text>
<text x="168" y="116.5">screw</text>
<text x="168" y="119.5">terminal</text>
<text x="180.5" y="114.7">TOBSUN DC-DC 15A</text>
<text x="185.1" y="118.5">5V, 15A, 75W</text>
<text x="208.6" y="117.5">screw</text>
<text x="232.5" y="117.2">RPC-1ER-UNI</text>
<text x="260.3" y="118.2">5.5/2.1 mm</text>
<text x="277.8" y="114.7">HIFIDIY LIVE C50L</text>
<text x="280" y="118.5">20V, 5A, 100 W</text>
<text x="13.1" y="120.8">D1_ENC (PL10)</text>
<text x="14.1" y="125.8">D2_ENC (PH5)</text>
<text x="89.7" y="124.3">RJ45</text>
<text x="208.6" y="120.5">terminal</text>
<text x="233.6" y="124.6">XT30</text>
<text x="267.7" y="124.6">20V_AMP</text>
<text x="14.1" y="128.4">D3_ENC (PH6)</text>
<text x="14.1" y="130.9">D4_ENC (PH4)</text>
<text x="45.2" y="130.9">D5_ENC (PH3)</text>
<text x="266.5" y="127.1">GND_AMP</text>
<text x="20.3" y="133.5">GND_SW</text>
<text x="45.2" y="133.5">SW (PL08)</text>
<text x="284.2" y="133.2">SPEAKER_L+</text>
<text x="284.2" y="135.7">SPEAKER_L-</text>
<text x="284.2" y="140.8">SPEAKER_R-</text>
<text x="284.2" y="138.5">SPEAKER_R+</text>
<text x="16.8" y="148.2">5V_WLED</text>
<text x="29.6" y="144.4">2x dupont 1x10 F</text>
<text x="89.7" y="146.7">RJ45</text>
<text x="14.3" y="153.2">GND_WLED</text>
<text x="82.6" y="153">WLED</text>
<text x="279.7" y="153.5">Power switch</text>
<text x="75" y="156.5">Olimex ESP32 POE</text>
<text x="77.8" y="160.4">5V, 0.5A, 2.5W</text>
<text x="283.8" y="157.3">DPST</text>
<text x="48.7" y="165.9">PWM_SML (IO15)</text>
<text x="200.1" y="165.2">XT30</text>
<text x="225.6" y="165.2">Power relay wiring scheme:</text>
<text x="8.5" y="168.5">LED_LOGO (IO4)</text>
<text x="12.8" y="171">LED_BL (IO5)</text>
<text x="48.7" y="168.5">PWM_SMR (IO14)</text>
<text x="48.7" y="171">PWM_SMB (IO13)</text>
<text x="110.6" y="171.5">Bottom servo (0)</text>
<text x="189.5" y="171.5">Power supply</text>
<text x="239" y="172.3">GND_SW</text>
<text x="276.3" y="172.3">SW</text>
<text x="111.2" y="178.9">5V, 0.5A, 2.5 W</text>
<text x="112.3" y="175.1">JX W4505-4T</text>
<text x="191.6" y="178.9">20 V 90W</text>
<text x="196.1" y="175.1">...</text>
<text x="116.2" y="185.7">5V_SMB</text>
<text x="200" y="185">IEC C13</text>
<text x="116.2" y="188.3">GND_SMB</text>
<text x="116.2" y="190.8">PWM_SMB</text>
<text x="297.1" y="190">20V_AMP</text>
<text x="109.6" y="193.8">dupont 1x3 M</text>
<text x="297.1" y="192.6">GND_AMP</text>
<text x="12.4" y="199.2">Revision:</text>
<text x="28.9" y="199.2">1.0</text>
<text x="107.4" y="202.5">Backlight LEDs (60/m)</text>
<text x="245.3" y="201.2">4A</text>
<text x="297.1" y="200.2">20V_DC_CNV</text>
<text x="297.1" y="202.7">GND_DC_CNV</text>
<text x="12.4" y="205.8">Date</text>
<text x="28.9" y="205.8">2023-09-02</text>
<text x="108" y="206">WS1812B, 133 LEDs</text>
<text x="111.6" y="209.8">5V, 6.7A, 34 W</text>
<text x="190.3" y="208.1">220V / 110V</text>
<text x="194.7" y="204.2">Grid</text>
<text x="225.1" y="209.1">GND_INPUT</text>
<text x="226" y="205.3">20V_INPUT</text>
</g>
<g font-size="2.3">
<text x="86.7" y="38.8">2 x 0.35 mm</text>
<text x="139.5" y="36.3">5 x 0.22 mm</text>
<text x="162.3" y="36.3">2 x 0.35 mm</text>
<text x="210.5" y="38.8">2 x 0.35 mm</text>
<text x="86.7" y="43.9">1 x 0.35 mm</text>
<text x="210.2" y="43.9">1 x 0.35 mm</text>
<text x="254.4" y="49">4 x 0.35 mm</text>
<text x="254.1" y="54">1 x 0.35 mm</text>
<text x="112.3" y="71.8">2 x 0.75 mm</text>
<text x="258.5" y="72.1">4 x 0.75 mm</text>
<text x="106.2" y="107.3">5 x 0.22 mm</text>
<text x="106" y="112.4">2 x 0.35 mm</text>
<text x="162.2" y="108.1">16 x 0.35 mm</text>
<text x="162.8" y="111.9">4 x 0.75 mm</text>
<text x="210.5" y="110.4">2 x 0.75 mm</text>
<text x="257.2" y="110.4">2 x 0.75 mm</text>
<text x="105.7" y="117.7">2 x 0.35 mm</text>
<text x="207.7" y="142.3">2 x 0.75 mm</text>
<text x="106" y="150.7">2 x 0.35 mm</text>
<text x="256.3" y="152.7">4 * 0.35 mm</text>
<text x="105" y="157.8">5 x 0.35 mm</text>
<text x="140.6" y="170.5">1 x 0.35 mm</text>
<text x="153.2" y="169.5">2</text>
<text x="141.1" y="176.6">2 x 0.35 mm</text>
<text x="153.7" y="175.6">2</text>
<text x="133.7" y="187">power connected to 2</text>
<text x="135.5" y="190.5">points on the LED</text>
<text x="142.5" y="194.4">strip</text>
<text x="140.1" y="201.5">1 x 0.35 mm</text>
<text x="152.7" y="200.4">2</text>
<text x="140.6" y="206.5">4 x 0.75 mm</text>
<text x="153.2" y="205.5">2</text>
</g>
<text font-size="2" x="23.3" y="137">22kΩ</text>
<g font-size="2" fill="#666">
<text x="272.2" y="182.4">S</text>
<text x="268.6" y="189">A1</text>
<text x="277.5" y="189.3">A2</text>
<text x="278.1" y="201.5">18</text>
<text x="268.2" y="206.5">15</text>
<text x="277.6" y="211.9">16</text>
</g>
<g font-size="1.9">
<text x="152" y="35.3">2</text>
<text x="174.9" y="35.3">2</text>
<text x="99.3" y="37.8">2</text>
<text x="223.1" y="37.8">2</text>
<text x="99.3" y="42.9">2</text>
<text x="222.8" y="42.9">2</text>
<text x="267" y="48">2</text>
<text x="266.7" y="53">2</text>
<text x="124.9" y="70.8">2</text>
<text x="271" y="71">2</text>
<text x="118.8" y="106.3">2</text>
<text x="176" y="107.1">2</text>
<text x="118.5" y="111.4">2</text>
<text x="175.4" y="110.9">2</text>
<text x="223.1" y="109.4">2</text>
<text x="269.8" y="109.4">2</text>
<text x="118.3" y="116.7">2</text>
<text x="220.3" y="141.3">2</text>
<text x="118.5" y="149.7">2</text>
<text x="268.6" y="151.7">2</text>
<text x="117.5" y="156.8">2</text>
</g>
</svg>
